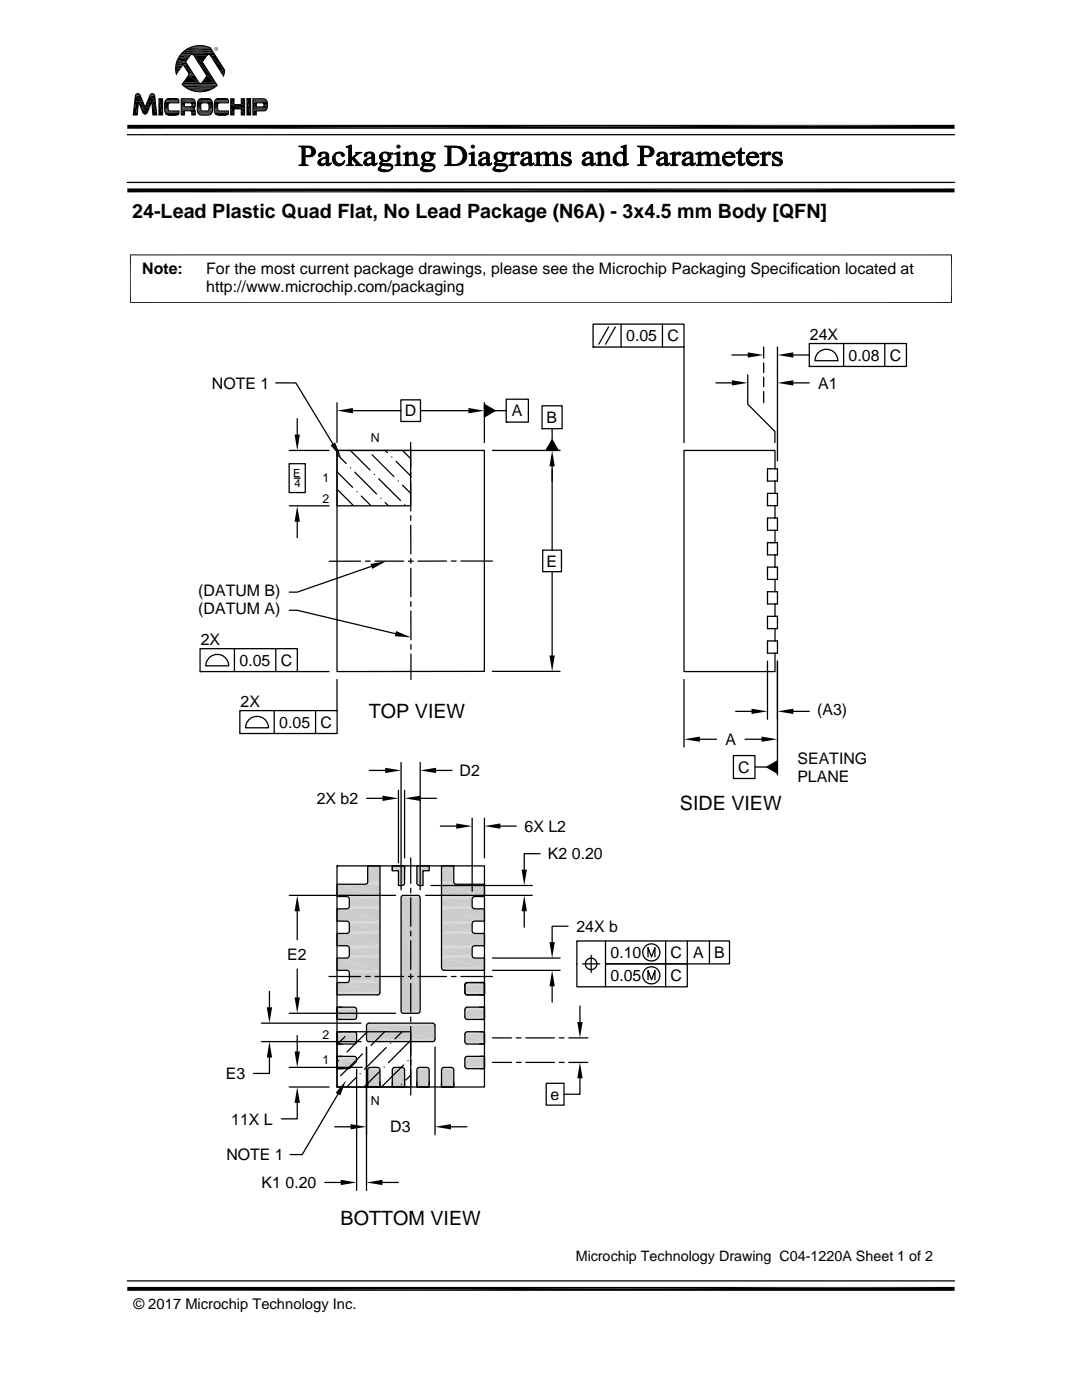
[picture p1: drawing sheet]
<svg xmlns="http://www.w3.org/2000/svg" width="216mm" height="279mm" viewBox="0 0 216 279" stroke-linecap="round" stroke-linejoin="round" font-family="sans-serif">
<g fill="none" stroke="#000" stroke-width=".25">
<path d="M67.2 89.9h29.4v44.1h-29.4zM67.2 89.9h14.7v11h-14.7zM67.2 90.7l1.9 1.8M67.2 94.1l3.2 3.2M67.3 97.7l3.3 3.2M69.9 89.9l3.9 3.9M69.9 93.4h.1M70.8 94.2l4.3 4.4M71.2 98.1h.1M72.1 99l1.9 1.9M73.4 89.9h.1M74.3 90.8l4.3 4.3"/>
<path d="M74.7 94.7h.1M75.6 95.5l4.3 4.4M76 99.4h.1M76.8 89.9l.5 .4M78.2 91.2h.1M79 92.1l2.9 2.9M79.5 96h.1M80.3 89.9l1.6 1.6M80.3 96.8l1.6 1.6M81.9 89.9h.1M153.1 93.6h2v2.4h-2zM153.1 98.5h2v2.4h-2z"/>
<path d="M154.6 93.6v-3.7h-18.1v44.1h18.1v-3.6M154.6 96v2.5M76.9 100.3l.6 .6M80.8 100.7h.1M153.1 108.3h2v2.4h-2zM153.1 118.1h2v2.4h-2zM153.1 113.2h2v2.4h-2zM153.1 103.4h2v2.4h-2zM154.6 100.9v2.5M154.6 105.8v2.5M154.6 110.7v2.5M154.6 115.6v2.5"/>
<path d="M153.1 127.9h2v2.5h-2zM153.1 123h2v2.5h-2zM154.6 120.5v2.5M154.6 125.5v2.4"/>
</g>
<g fill="#ccc">
<path d="M88.1 172.8l2.5 1h-2.5z"/>
<path d="M88.1 172.8h2.5v1z"/>
<path d="M83.2 172.8l2.4 1h-2.4z"/>
<path d="M83.2 172.8h2.4v1z"/>
<path d="M78.3 172.8l2.4 1h-2.4z"/>
<path d="M78.3 172.8h2.4v1z"/>
<path d="M88.1 173.8l2.5 2.2h-2.5z"/>
<path d="M88.1 173.8h2.5v2.2z"/>
<path d="M73.4 172.8l2.4 3.2h-2.4z"/>
<path d="M73.4 172.8h2.4v3.2z"/>
</g>
<path d="M73.3 176.1h2.5M88.1 176.1h2.5" fill="none" stroke="#ccc" stroke-width=".2"/>
<g fill="#ccc">
<path d="M83.2 173.8l1.2 2.4h-1.2z"/>
<path d="M83.2 173.8h1.2v2.4z"/>
<path d="M79.5 173.8l1.2 2.4h-1.2z"/>
<path d="M79.5 173.8h1.2v2.4z"/>
</g>
<path d="M73.2 176.3h2.6M88.1 176.3h2.6" fill="none" stroke="#ccc" stroke-width=".2"/>
<g fill="#ccc">
<path d="M83.2 176.2l1.2 .2h-1.2z"/>
<path d="M83.2 176.2h1.2v.2z"/>
<path d="M79.5 176.2l1.2 .2h-1.2z"/>
<path d="M79.5 176.2h1.2v.2z"/>
</g>
<path d="M72.9 176.5h2.9M73.1 176.4h2.7M88.1 176.4h2.7M88.1 176.5h2.9" fill="none" stroke="#ccc" stroke-width=".2"/>
<g fill="#ccc">
<path d="M83.2 176.4l1.2 .2h-1.1z"/>
<path d="M83.2 176.4h1.2v.2z"/>
<path d="M79.5 176.4l1.1 .2h-1.1z"/>
<path d="M79.5 176.4h1.2l-.1 .2z"/>
<path d="M83.3 176.6l1.1 .1z"/>
<path d="M83.3 176.6h1.1v.1z"/>
<path d="M79.5 176.6l.9 .1h-.9z"/>
<path d="M79.5 176.6h1.1l-.2 .1z"/>
<path d="M83.5 176.7h.9z"/>
<path d="M79.5 176.7h.7z"/>
<path d="M79.5 176.7h.9z"/>
</g>
<path d="M80.2 178.8h3.5M80.3 178.7h3.2" fill="none" stroke="#ccc" stroke-width=".2"/>
<g fill="#ccc">
<path d="M88.1 176.5l8.6 2.4h-8.6z"/>
<path d="M88.1 176.5h8.6v2.4z"/>
<path d="M67.2 176.5l8.6 2.4h-8.6z"/>
<path d="M67.2 176.5h8.6v2.4z"/>
</g>
<path d="M69.2 178.9h6.6M69.4 179h6.4M69.6 179.2h6.2M69.7 179.3h6.1M80 179.1h3.8M80.1 178.9h3.7M88.1 178.9h6.6M88.1 179h6.4M88.1 179.2h6.3M88.1 179.3h6.2" fill="none" stroke="#ccc" stroke-width=".2"/>
<g fill="#ccc">
<path d="M88.1 179.4l6.1 1.5h-6.1z"/>
<path d="M88.1 179.4h6.1v1.5z"/>
<path d="M69.7 179.4l6.1 1.5h-6.1z"/>
<path d="M69.7 179.4h6.1v1.5z"/>
</g>
<path d="M69.2 181.4h6.6M69.4 181.3h6.4M69.6 181.2h6.2M69.7 181h6.1M88.1 181h6.2M88.1 181.2h6.3M88.1 181.3h6.4M88.1 181.4h6.6" fill="none" stroke="#ccc" stroke-width=".2"/>
<g fill="#ccc">
<path d="M88.1 181.4l8.6 2.4h-8.6z"/>
<path d="M88.1 181.4h8.6v2.4z"/>
<path d="M67.2 181.4l8.6 2.4h-8.6z"/>
<path d="M67.2 181.4h8.6v2.4z"/>
</g>
<path d="M69.2 183.9h6.6M69.4 183.9h6.4M69.6 184.1h6.2M69.7 184.2h6.1M88.1 183.9h6.6M88.1 183.9h6.4M88.1 184.1h6.3M88.1 184.2h6.2" fill="none" stroke="#ccc" stroke-width=".2"/>
<g fill="#ccc">
<path d="M88.1 184.3l6.1 1.5h-6.1z"/>
<path d="M88.1 184.3h6.1v1.5z"/>
<path d="M69.7 184.3l6.1 1.5h-6.1z"/>
<path d="M69.7 184.3h6.1v1.5z"/>
</g>
<path d="M69.2 186.3h6.6M69.4 186.2h6.4M69.6 186.1h6.2M69.7 185.9h6.1M88.1 185.9h6.2M88.1 186.1h6.3M88.1 186.2h6.4M88.1 186.3h6.6" fill="none" stroke="#ccc" stroke-width=".2"/>
<g fill="#ccc">
<path d="M88.1 186.3l8.6 2.4h-8.6z"/>
<path d="M88.1 186.3h8.6v2.4z"/>
<path d="M67.2 186.3l8.6 2.4h-8.6z"/>
<path d="M67.2 186.3h8.6v2.4z"/>
</g>
<path d="M69.2 188.8h6.6M69.4 188.8h6.4M69.6 189h6.2M69.7 189.1h6.1M88.1 188.8h6.6M88.1 188.8h6.4M88.1 189h6.3M88.1 189.1h6.2" fill="none" stroke="#ccc" stroke-width=".2"/>
<g fill="#ccc">
<path d="M88.1 189.2l6.1 1.5h-6.1z"/>
<path d="M88.1 189.2h6.1v1.5z"/>
<path d="M69.7 189.2l6.1 1.5h-6.1z"/>
<path d="M69.7 189.2h6.1v1.5z"/>
</g>
<path d="M69.2 191.2h6.6M69.4 191.1h6.4M69.6 191h6.2M69.7 190.8h6.1M88.1 190.8h6.2M88.1 191h6.3M88.1 191.1h6.4M88.1 191.2h6.6" fill="none" stroke="#ccc" stroke-width=".2"/>
<g fill="#ccc">
<path d="M88.1 191.2l8.6 1.9h-8.6z"/>
<path d="M88.1 191.2h8.6v1.9z"/>
</g>
<path d="M88.1 193.2h8.6M88.1 193.4h8.6M88.2 193.6h8.5M88.4 193.6h8.3" fill="none" stroke="#ccc" stroke-width=".2"/>
<g fill="#ccc">
<path d="M67.2 191.2l8.6 2.5h-8.6z"/>
<path d="M67.2 191.2h8.6v2.5z"/>
</g>
<path d="M69.2 193.7h6.6M69.4 193.7h6.4M69.6 193.9h6.2M69.7 194h6.1" fill="none" stroke="#ccc" stroke-width=".2"/>
<g fill="#ccc">
<path d="M69.7 194.1l6.1 1.5h-6.1z"/>
<path d="M69.7 194.1h6.1v1.5z"/>
</g>
<path d="M69.2 196.1h6.6M69.4 196h6.4M69.6 195.9h6.2M69.7 195.7h6.1M92.8 196.5h3.9M92.8 196.3h3.9M92.9 196.2h3.8M93 196.1h3.7" fill="none" stroke="#ccc" stroke-width=".2"/>
<g fill="#ccc">
<path d="M92.8 196.6l3.9 1.5h-3.9z"/>
<path d="M92.8 196.6h3.9v1.5z"/>
<path d="M67.2 196.1l8.6 2h-8.6z"/>
<path d="M67.2 196.1h8.6v2z"/>
</g>
<g fill="none" stroke="#ccc" stroke-width=".2">
<path d="M67.2 198.2h8.6M67.2 198.3h8.6M67.2 198.5h8.5M67.2 198.5h8.3M92.8 198.2h3.9M92.8 198.3h3.9M92.9 198.5h3.8M93 198.5h3.7M67.2 201h3.7M67.2 201.1h3.8M67.2 201.2h3.9M67.2 201.4h4"/>
<path d="M92.8 201.4h3.9M92.8 201.2h3.9M92.9 201.1h3.8M93 201h3.7"/>
</g>
<g fill="#ccc">
<path d="M80 179.2l3.8 22.5h-3.8z"/>
<path d="M80 179.2h3.8v22.5z"/>
</g>
<path d="M80 201.8h3.8M80.1 202h3.7M80.2 202.1h3.5M80.3 202.2h3.2" fill="none" stroke="#ccc" stroke-width=".2"/>
<g fill="#ccc">
<path d="M92.8 201.5l3.9 1.5h-3.9z"/>
<path d="M92.8 201.5h3.9v1.5z"/>
<path d="M67.2 201.5l4 1.5h-4z"/>
<path d="M67.2 201.5h4v1.5z"/>
</g>
<g fill="none" stroke="#ccc" stroke-width=".2">
<path d="M67.2 203.1h4M67.2 203.2h3.9M67.2 203.4h3.8M67.2 203.4h3.7M67.2 205.9h3.7M67.2 206h3.8M67.2 206.1h3.9M67.2 206.3h4M73.1 204.6h13.7M73.2 204.4h13.6M73.3 204.3h13.4M73.4 204.2h13.1"/>
<path d="M92.8 206.3h3.9M92.8 203.1h3.9M92.8 206.1h3.9M92.8 203.2h3.9M92.9 206h3.8M92.9 203.4h3.8M93 203.4h3.7M93 205.9h3.7"/>
</g>
<g fill="#ccc">
<path d="M73.1 204.7l13.7 2.7h-13.7z"/>
<path d="M73.1 204.7h13.7v2.7z"/>
</g>
<path d="M73.1 207.5h13.7M73.2 207.7h13.6M73.3 207.8h13.4" fill="none" stroke="#ccc" stroke-width=".2"/>
<g fill="#ccc">
<path d="M92.8 206.4l3.9 1.5h-3.9z"/>
<path d="M92.8 206.4h3.9v1.5z"/>
<path d="M67.2 206.4l4 1.5h-4z"/>
<path d="M67.2 206.4h4v1.5z"/>
</g>
<g fill="none" stroke="#ccc" stroke-width=".2">
<path d="M67.2 208h4M67.2 208.1h3.9M67.2 208.3h3.8M67.2 208.3h3.7M67.2 210.8h3.7M67.2 210.9h3.8M67.2 211h3.9M67.2 211.2h4M73.4 207.9h13.1M92.8 211.2h3.9M92.8 208h3.9M92.8 211h3.9"/>
<path d="M92.8 208.1h3.9M92.9 210.9h3.8M92.9 208.3h3.8M93 208.3h3.7M93 210.8h3.7"/>
</g>
<g fill="#ccc">
<path d="M67.2 211.3l4 .5h-4z"/>
<path d="M67.2 211.3h4v.5z"/>
<path d="M92.8 211.3l3.9 1.5h-3.9z"/>
<path d="M92.8 211.3h3.9v1.5z"/>
</g>
<path d="M92.8 212.9h3.9" fill="none" stroke="#ccc" stroke-width=".2"/>
<g fill="#ccc">
<path d="M88.4 213.1h1.8z"/>
<path d="M88.6 213l1.6 .1z"/>
<path d="M83.5 213.1h1.8z"/>
<path d="M83.7 213l1.6 .1z"/>
<path d="M78.6 213.1h1.8z"/>
<path d="M78.8 213l1.6 .1z"/>
<path d="M73.7 213.1h1.8z"/>
<path d="M73.9 213l1.6 .1z"/>
</g>
<path d="M73.5 213.1h2.2M78.4 213.1h2.2M83.3 213.1h2.2M88.2 213.1h2.2M92.8 213h3.9" fill="none" stroke="#ccc" stroke-width=".2"/>
<path d="M73.7 213.1l2 .1z" fill="#ccc"/>
<path d="M92.9 213.2h3.8M93 213.3h3.7" fill="none" stroke="#ccc" stroke-width=".2"/>
<g fill="#ccc">
<path d="M67.2 211.8l2.5 1.5h-2.5z"/>
<path d="M67.2 211.8h4l-1.5 1.5z"/>
</g>
<path d="M73.4 213.4h2.4M73.4 213.2h2.4M78.3 213.4h2.4M78.3 213.2h2.4M83.2 213.4h2.4M83.2 213.2h2.4M88.1 213.4h2.5M88.1 213.2h2.4" fill="none" stroke="#ccc" stroke-width=".2"/>
<g fill="#ccc">
<path d="M88.1 213.5l2.5 3.4h-2.5z"/>
<path d="M88.1 213.5h2.5v3.4z"/>
<path d="M83.2 213.5l2.4 3.4h-2.4z"/>
<path d="M83.2 213.5h2.4v3.4z"/>
<path d="M78.3 213.5l2.4 3.4h-2.4z"/>
<path d="M78.3 213.5h2.4v3.4z"/>
<path d="M73.4 213.5l2.4 3.4h-2.4z"/>
<path d="M73.4 213.5h2.4v3.4z"/>
</g>
<g fill="none" stroke="#000" stroke-width=".25">
<path d="M25.4 36.4h165.1M25.4 26.9h165.1M55 76.4h4l7.4 12.2M80 79.8h3.9v4.3h-3.9zM101 79.7h4.4v4.5h-4.4zM118.3 64.7h18.2v4.6h-18.2zM118.3 69.3h.1M121.4 65.3l-1.9 3.4M122.8 65.3l-2 3.4M123.9 64.7v4.6M132.2 64.7v4.6M136.5 69.3v19"/>
<path d="M142.9 76.4h3.1M146 70.8h3.2M149.2 74.8v5.9l5.4 5.4v2.2M152.4 69.3v2.2M152.4 72.4v1.9M152.4 75.3v1.9M152.4 78.1v2.3M155.1 69.3v22.7M158.3 76.4h3.2M158.3 70.8h3.2M161.5 68.6h19.4v4.5h-19.4zM161.5 73.1h.1"/>
<path d="M163.4 70.3a2.29 2.29 0 0 1 2.4-.4 2.29 2.29 0 0 1 1.4 2.1h-4.6l.3-1.2zM168.3 68.6v4.5M176.6 68.6v4.5M57.7 92.5h3.2v5.8h-3.2zM57.7 89.9h8M58.7 95.4h1.2M59.3 83.5v3.2M67.2 80.4v7.9M70.4 82h9.6M81.9 88.3l.1 5.1M82 94.3v1M82 96.2v5.8"/>
<path d="M83.9 82h9.6M96.6 80.4v7.9M96.7 80.7l2.1 1.3-2.1 1.2zM98.2 89.9h13.6M98.8 82h2.2M101 84.2h.1M108.2 81h4v4.6h-4zM108.2 85.6h.1M110.2 87.8l1.2 2.1h-2.5zM110.2 85.6v4.3M110.2 93.1v16.7M57.7 100.9h8"/>
<path d="M59.3 104.1v3.2M72 112h-6.3M72.9 112h1M74.1 113l-14.8 5.2h-1.6M74.8 112h5.7M81.5 112h.9M82 104.8v5.7M82 102.9v1M82 111.5v.9M82 113.4v5.7M89.1 112h-5.7M90.1 112h.9"/>
<path d="M92 112h6.3M108.3 109.8h3.7v4.3h-3.7zM110.2 114.1v16.7M39.9 129.5h19.4v4.5h-19.4zM39.9 134h.1M41.9 131.2a2.28 2.28 0 0 1 2.4-.4 2.28 2.28 0 0 1 1.3 2.1h-4.5l.3-1.2zM46.8 129.5v4.5M55 129.5v4.5M57.7 121.8h1.6l19.6 4.7M59.3 134h6.4M67.2 135.6v6.2M82 122v5.7"/>
<path d="M82 120.1v.9M82 128.6v1M82 130.5v5.1M98.2 134h13.6M136.5 135.6v13.5M153.1 131.9v11.7M155.1 131.9v22.8M47.9 141.8h19.4v4.6h-19.4zM47.9 146.4h.1M49.8 143.5a2.28 2.28 0 0 1 2.4-.3 2.28 2.28 0 0 1 1.4 2h-4.6l.3-1.1zM54.7 141.8v4.6M63 141.8v4.6"/>
<path d="M73.2 159.3h3.1M73.7 153.8h3.2M79.5 157.7v14.5M80 152.2v25.4M80.7 157.7v13.5M83.8 152.2v25.4M83.9 159.3h3.2M87 153.8h3.2M139.7 147.5h3.3M146.3 150.8h4.3v4.6h-4.3zM146.3 155.4h.1M146.8 142h3.2"/>
<path d="M148.7 147.5h3.3M150.6 153.1h2.4M153 153.1l2.1-1.3v2.5zM158.3 142h3.2M57.7 178.7h21.2M67.2 176.5h5.7a.44 .44 0 0 0 .5-.5v-3.2h2.4v25.3a.47 .47 0 0 1-.5 .4h-8.1v-2.4h2a.47 .47 0 0 0 .5-.5v-1.5a.47 .47 0 0 0-.5-.4h-2v-2.5h2l.4-.1 .1-.4v-1.5l-.1-.3-.4-.2h-2v-2.4h2l.4-.2 .1-.3v-1.5l-.1-.3-.4-.2h-2v-2.4h2l.4-.2 .1-.3v-1.5l-.1-.3-.4-.2h-2zM67.2 172.8h29.5v44.1h-29.5zM67.2 172.8h.1M78.3 172.8h2.4v3.4l-.3 .5h-.9v-2.9h-1.2zM78.3 173.8v-1h2.4v1M80.2 178.8l.3-.1h2.8a.47 .47 0 0 1 .5 .5v22.5l-.3 .5h-3a.47 .47 0 0 1-.5-.5v-22.5zM82 171.2v5.1"/>
<path d="M82 177.2v1M82 179.2v5.7M83.2 172.8h2.4v1h-1.2v2.9h-.9l-.3-.3zM84.9 178.7h21.3M86 176.7h20.2M87.9 164.9h3.1M88.1 172.8h2.5v3.2a.44 .44 0 0 0 .4 .5h5.7v2.4h-2l-.3 .2-.2 .3v1.5l.2 .3 .3 .2h2v2.4h-2l-.3 .2-.2 .3v1.5l.2 .3 .3 .2h2v2.4h-2l-.3 .2-.2 .3v1.5l.2 .4 .3 .1h2v2.5h-8.1l-.5-.4zM94.2 163.3v14.5M96.7 163.3v7.9M99.8 164.9h3.2M107.8 170.4h-3.2v3.1M53.8 197.8v3.2"/>
<path d="M59.3 181.9v5.6M59.3 193.4v5.7M65.7 194.9h6.3M72.9 194.9h1M74.8 194.9h5.7M81.5 194.9h.9M82 185.8v1M82 187.7v5.7M82 194.4v.9M82 196.3v5.7M83.4 194.9h5.7M90.1 194.9h.9"/>
<path d="M92 194.9h6.3M92.9 196.2l.3-.1h3.5v2.4h-3.5a.47 .47 0 0 1-.4-.4v-1.5zM95.7 196.1h1v2.4h-1M98.3 193.7h13.5M98.3 191.2h13.5M104.6 181.9v3.1M110.2 196.8v3.2M113.3 184.8h-3.1v3.2M116.2 192.4h3.5M118 190.6v3.5M120.8 187.8v4.6h16.3v4.5h-22v-9.1h30.5v4.6h-24.8v4.5M129.3 191v-1.9l.7 1.9 .7-1.9v1.9"/>
<path d="M129.3 195.5v-1.8l.7 1.8 .7-1.8v1.8M132.8 187.8v9.1M137.1 187.8v4.6M141.6 187.8v4.6M52.2 204.2h19.8M52.2 207.9h19.8M53.8 211.1v3.1h-3.2M57.7 213h14.6M57.7 216.9h8M57.7 202.2h21.2M59.3 206.7v3.1M67.2 210.8h3.7l.2 .3 .1 .7-1.5 1.5h-2.5z"/>
<path d="M67.2 205.9l3.7 .1 .3 .4-.1 1.7-.4 .3h-3.5zM67.2 201h3.7l.3 .5-.1 1.7-.4 .3h-3.5zM67.2 205.9h14.8v11h-14.8zM67.2 216.9h.1M67.4 218.4l-7.1 12h-2.4M67.5 211.7l-.3 .2M68.2 201h-1v2.5h1M68.2 205.9h-1v2.5h1M68.2 210.8h-1v2.5h1M68.4 210.8h.1M68.8 206.9l-1.6 1.6M69.7 206h.1"/>
<path d="M71 215.1l-1.8 1.8M71.2 213.4v24.2M71.9 214.3h.1M72.3 210.4l-4.3 4.3M73.1 209v28.6M73.2 209.5h.1M73.3 204.3l.3-.1h12.9l.3 .5v2.7a.47 .47 0 0 1-.5 .5h-12.7a.47 .47 0 0 1-.5-.5v-2.7zM73.3 205.9l-4 4M73.4 216v.9h2.4v-.9M73.5 213.2l.4-.2h1.4l.5 .3v3.6h-2.4v-3.4zM75.8 213.8l-3.2 3.1M76.6 213h.1"/>
<path d="M76.8 205.9l-2.8 2.7M77.1 209.1l-4.4 4.3M77.9 208.2h.1M78.3 216v.9h2.4v-.9M78.4 213.2l.4-.2h1.4l.5 .3v3.6h-2.4v-3.4zM80.1 216.4h.1M80.2 205.9l-1.4 1.4M80.5 212.5l-4.3 4.4M81.4 211.7h.1M81.8 207.8l-4.3 4.3M82 214.6l-1 1M82 203v.9"/>
<path d="M82 204.9v5.7M82 211.5v1M82 213.4v5.1M83.2 216v.9h2.4v-.9M83.3 213.2l.4-.2h1.5l.4 .3v3.6h-2.4v-3.4zM86.8 209v17.5M88.1 216v.9h2.5v-.9M88.2 213.2l.4-.2h1.4l.5 .3 .1 3.6h-2.5v-3.4zM92.9 211l.3-.2h3.5v2.5l-3.7-.1-.2-.4v-1.5zM92.9 206.1l.3-.2h3.5v2.5l-3.7-.1-.2-.4v-1.5zM92.9 201.1l.3-.1h3.5v2.5l-3.7-.1-.2-.4v-1.5zM95.7 201h1v2.5h-1"/>
<path d="M95.7 205.9h1v2.5h-1M95.7 210.8h1v2.5h-1M98.3 212h3.8M98.3 207.1h3.8M103 212h1M103 207.1h1M104.9 212h5.7M104.9 207.1h5.7M109 216.2h3.5v4.4h-3.5zM111.6 212h.9M111.6 207.1h.9M113.5 212h3.8"/>
<path d="M113.5 207.1h3.8M115.7 215.2v3.2h-3.2M115.7 200.8v3.2M59.3 220.1v3.2h-3.2M64.8 236h3.2M66.8 224.9h3.2M76.3 236h3.2M90 224.9h3.2M25.4 255.6h165.1"/>
<circle cx="118" cy="192.4" r="1.14"/>
<circle cx="130" cy="190.1" r="1.71"/>
<circle cx="130" cy="194.7" r="1.71"/>
</g>
<g fill="#000">
<path d="M27 19.2l1.5 1.1h-1.6zM27 19.2h1l.5 1.1zM27 19h1zM27 19l1 .2h-1zM27 19h1v.2zM27.1 18.9l.9 .1h-1zM27.1 18.9h.8l.1 .1zM27.1 18.9h.8zM27.1 18.8l.8 .1zM27.1 18.8l.2-.1 .6 .1zM27.3 18.7l.6 .1zM27.3 18.7h.4z"/>
<path d="M27.3 18.7h.3zM29.9 19.1l1.1 1.1h-1.6zM29.9 19.1h1l.1 1.1zM29.9 19l1 .1zM29.9 19h.9zM30 18.9l.8 .1h-.9zM30 18.9h.8v.1zM30 18.9h.8zM30 18.8l.8 .1zM30 18.8l.2-.1 .5 .1zM30.2 18.7l.5 .1zM30.2 18.7h.4z"/>
<path d="M30.2 18.7h.3zM31.7 19.7l.7 3.2h-.7zM31.7 19.7h.7v3.2zM33.5 19.7h1.9zM33.5 19.7h1.8zM33.6 19.7h1.7zM35 13.7l.6 .6h-.5zM35 13.7h1l-.4 .6zM35.1 13.1l.9 .6h-1zM35.1 13.1h1.4l-.5 .6zM35.1 14.3l.1 .6zM35.1 14.3h.5l-.4 .6z"/>
<path d="M35.1 13l1.4 .1h-1.4zM35.1 13h1.5l-.1 .1zM35.3 12.3l1.9 .3h-2zM35.3 12.3h1.7l.2 .3zM35.4 12l1.6 .3h-1.7zM35.4 12h1.9l-.3 .3zM35.6 11.5l1.7 .5h-1.9zM35.6 11.5h2.1l-.4 .5zM36.6 13l1.9 1.6h-.9zM36.6 13h.8l1.1 1.6zM37.6 15l2.1 1.5h-3.1zM37.6 15h1.2l.9 1.5z"/>
<path d="M37.6 14.6l1 .1h-.9zM37.6 14.6h.9l.1 .1zM37.7 14.9l1.1 .1h-1.2zM37.7 14.9h1l.1 .1zM37.7 14.7l1 .2h-1zM37.7 14.7h.9l.1 .2zM38.7 11l1.7 1.4h-.9zM38.7 11h2.6l-.9 1.4zM38.7 18.2l1.9 .1zM39.2 9.1l1.9 .1zM39.3 18.3h1.3zM39.2 9.1h1.5z"/>
<path d="M39.3 9.1h1.4zM39.5 12.4l2.6 2.7h-.8zM39.5 12.4h.9l1.7 2.7zM39.9 19.7h1.9zM40 19.7h1.8zM39.3 9.1h1zM40.1 19.7h1.7zM41.3 15.1l1.7 1.4h-2.7zM41.3 15.1h.8l.9 1.4zM41.6 10.9h1.2zM41.7 10.9h1.2zM41.9 10.9l1 .1z"/>
<path d="M42 11l2.9 3h-1zM42 11h.9l2 3zM42.8 9.8v.1zM42.8 9.6v.2zM42.8 9.9l.1 .1zM42.9 9.5l-.1 .1zM42.9 9.7l-.1 .1zM42.9 9.9v.1zM42.9 10l.1 .1zM42.8 9.6l.1-.1zM42.9 9.5h.1zM43 10.1l.1 .1z"/>
<path d="M43 9.4l.1 .1zM43.1 10.1h.2zM43.1 9.4l.2 .1zM43.3 10.1l.1-.1zM43.3 9.4v.1zM43.4 9.9l-.1 .1zM43.4 19.7h1.9zM43.3 9.5l.1 .2zM43.3 9.4l.1 .1zM43.3 10l.2-.1zM43.4 9.8v.1zM43.4 9.7v.1z"/>
<path d="M43.4 19.7h1.8zM43.5 19.7h1.7zM43.4 9.5l.1 .1zM43.5 9.8l-.1 .1zM43.5 9.6l-.1 .2zM43.9 14l.9 .6h-.6zM43.9 14h1l-.1 .6zM44.2 14.6l.4 .5zM44.2 14.6h.6l-.2 .5zM46 19.7l.7 1.2h-.7zM46 19.7h.7v1.2zM48.1 19.7l.7 1.2h-.7z"/>
<path d="M48.1 19.7h.7v1.2zM49.3 19.7l.7 3.2h-.7zM49.3 19.7h.7v3.2zM25.4 37.6h165.1l-165.1 .8zM25.4 38.4l165.1-.8v.8zM25.4 24.9h165.1l-165.1 .8zM25.4 25.7l165.1-.8v.8zM26.9 20.3h.7zM26.9 20.3l.5 2.6h-.8zM26.9 20.3h.7l-.2 2.6zM27.6 20.3h.9zM27.6 20.3l1.4 1.1h-.9z"/>
<path d="M27.6 20.3h.9l.5 1.1zM28.1 21.4l1.3 1h-.9zM28.1 21.4h1.7l-.4 1zM28.5 22.4h.9zM28.5 22.4l.8 .2h-.7zM28.5 22.4h.9l-.1 .2zM28.6 22.6h.7zM28.6 22.6l.5 .1zM28.6 22.6h.7l-.2 .1zM28.7 22.7h.4zM28.7 22.7h.3zM28.9 22.7h.1z"/>
<path d="M29.4 20.2l.4 1.2h-.8zM29.4 20.2h.9l-.5 1.2zM30.3 20.2l1 2.7h-.8zM30.3 20.2h.7l.3 2.7zM32.9 20.7l.7 .1zM32.9 20.7h.7zM32.9 20.8h.7zM32.9 20.8l.6 .2h-.6zM32.9 20.8h.7l-.1 .2zM32.9 21l.6 .7h-.6zM32.9 21h.6v.7zM32.9 21.7l.7 .1h-.7z"/>
<path d="M32.9 21.7h.6l.1 .1zM32.9 21.8h.7zM32.9 21.8l.7 .1zM32.9 21.9h.7zM32.9 21.9l.7 .1zM32.9 20.5h1zM32.9 20.5l.9 .1zM32.9 20.6h.8zM32.9 20.6h.9zM32.9 20.6l.7 .1zM32.9 22l.8 .1zM32.9 22.1h.8z"/>
<path d="M32.9 22.1h.9zM33.4 22.9h2zM33.5 22.9l1.7 .1zM33.5 22.9h1.9zM33.6 23h1.6zM33.6 23h1.4zM36.2 20.5l.6 .8h-.6zM36.2 20.5h.6v.8zM36.2 22.1l.6 .8h-.6zM36.2 22.1h.6v.8zM38.1 20.5h.8zM38.1 22.1h.8z"/>
<path d="M38.1 20.5h.9zM38.1 21.3h.8zM38.1 22.1l.8 .1zM38.1 20.5l.9 .1zM38.2 22.2h.7zM38.2 20.6h.8zM38.2 21.3h.7zM38.2 20.6l.8 .1zM38.2 21.2l.7 .1zM38.2 22.2l.7 .1zM38.3 20.7h.7zM38.2 21.2h.7z"/>
<path d="M38.3 21.2h.6zM38.3 22.3l.7 .1zM38.3 22.4h.7zM38.3 22.4l.7 .5h-.7zM38.3 22.4h.7v.5zM38.3 20.7l.7 .1zM38.3 20.8h.7zM38.3 21.1h.6zM38.3 21.1l.6 .1zM38.3 20.8l.7 .2h-.7zM38.3 20.8h.7v.2zM38.3 21h.7z"/>
<path d="M38.3 21l.6 .1zM39.4 20.7l.7 .1zM39.4 20.7h.7zM39.4 20.8h.7zM39.4 20.8l.7 .2h-.7zM39.4 20.8h.7v.2zM39.4 21l.7 .7h-.7zM39.4 21h.7v.7zM39.4 21.7l.7 .1h-.7zM39.4 21.7h.7v.1zM39.4 21.8h.7zM39.4 21.8l.7 .1z"/>
<path d="M39.4 21.9h.7zM39.4 21.9l.8 .1zM39.4 20.5h1zM39.4 20.5l.9 .1zM39.4 20.6h.8zM39.4 20.6h.9zM39.4 20.6l.8 .1zM39.4 20.7h.8zM39.4 22l.8 .1zM39.4 22.1h.8zM39.4 22.1h.9zM39.4 22.1h1z"/>
<path d="M39.9 22.9l1.8 .1zM39.9 22.9h2zM40.1 23h1.3zM40.1 23h1.6zM41.3 20.5h1.1zM41.4 20.5l1 .1zM41.5 20.6h.9zM41.4 22.1h1zM41.5 22.1h.9zM41.6 20.6h.8zM41.6 20.6l.8 .1zM41.6 22.1h.8z"/>
<path d="M41.6 20.7h.8zM41.6 22l.8 .1zM41.6 20.7l.8 .1zM41.7 20.8h.7zM41.7 21.9l.7 .1zM41.7 20.8l.7 .2h-.7zM41.7 20.8h.7v.2zM41.7 21.8h.7zM41.7 21.8l.7 .1zM41.7 21.9h.7zM41.7 21l.7 .7h-.7zM41.7 21h.7v.7z"/>
<path d="M41.7 21.7l.7 .1h-.7zM41.7 21.7h.7v.1zM42.7 20.7l.8 .1zM42.7 20.7h.8zM42.7 20.8h.8zM42.7 20.8l.7 .2h-.7zM42.7 20.8h.8l-.1 .2zM42.7 21l.7 .7h-.7zM42.7 21h.7v.7zM42.7 21.7l.8 .1h-.8zM42.7 21.7h.7l.1 .1zM42.7 21.8h.8z"/>
<path d="M42.7 21.8l.8 .1zM42.7 21.9h.8zM42.8 20.5h1zM42.8 20.5l.9 .1zM42.8 20.6h.8zM42.8 20.6h.9zM42.8 20.6l.7 .1zM42.8 20.7h.7zM42.8 21.9l.7 .1zM42.8 22l.8 .1zM42.8 22.1h.8zM42.8 22.1h.9z"/>
<path d="M43.3 22.9h2zM43.4 22.9l1.7 .1zM43.4 22.9h1.9zM43.5 23h1.6zM43.5 23h1.4zM46 20.9l2.8 .8h-2.8zM46 20.9h2.8v.8zM46 21.7l.7 1.2h-.7zM46 21.7h.7v1.2zM48.1 21.7l.7 1.2h-.7zM48.1 21.7h.7v1.2zM50.5 20.5l.6 .8h-.6z"/>
<path d="M50.5 20.5h.6v.8zM50.5 22.1l.6 .8h-.6zM50.5 22.1h.6v.8zM52.4 20.5h.9zM52.5 20.5l.8 .1zM52.5 20.6h.8zM52.5 21.3h.8zM52.6 20.6h.7zM52.6 21.3h.7zM52.6 20.6l.7 .1zM52.6 21.2l.7 .1zM52.6 20.7h.8z"/>
<path d="M52.6 20.7l.8 .1h-.7zM52.6 20.7h.8v.1zM52.6 21.1h.7zM52.6 21.1h.8zM52.6 21.1l.7 .1zM52.6 21.2h.7zM52.7 20.8l.7 .3h-.7zM52.7 20.8h.7v.3zM52.7 21.1h.7zM146 75.9l3.2 .5-3.2 .5zM149.2 70.3l3.2 .5-3.2 .6zM155.1 76.4l3.2-.5v1z"/>
<path d="M155.1 70.8l3.2-.5v1.1zM58.8 86.7h1l-.5 3.2zM66 88.9l.9-.6 1.2 3zM67.2 82l3.2-.6v1.1zM93.5 81.4l3.1 .6-3.1 .5zM96.7 80.7l2.1 1.3-2.1 1.2zM110.2 89.9l.5 3.2h-1.1zM110.2 87.8l1.2 2.1h-2.5zM59.3 100.9l.5 3.2h-1zM73.9 112.5l3.2-.5-2.8 1.5zM79 125.9l3 1.3-3.2-.2zM109.6 130.8h1.1l-.5 3.2z"/>
<path d="M76.3 158.8l3.2 .5-3.2 .6zM76.9 153.2l3.1 .6-3.1 .5zM80.7 159.3l3.2-.5v1.1zM83.8 153.8l3.2-.6v1.1zM136.5 147.5l3.2-.5v1zM150 141.4l3.1 .6-3.1 .5zM152 147l3.1 .5-3.1 .5zM153 153.1l2.1-1.3v2.5zM155.1 142l3.2-.6v1.1zM91 164.3l3.2 .6-3.2 .5zM96.7 164.9l3.1-.6v1.1zM104.1 173.5h1l-.5 3.2z"/>
<path d="M58.8 199.1h1l-.5 3.1zM59.3 178.7l.5 3.2h-1zM104.6 178.7l.5 3.2h-1zM110.2 193.7l.5 3.1h-1.1zM109.6 188h1.1l-.5 3.2zM53.2 201h1.1l-.5 3.2zM53.8 207.9l.5 3.2h-1.1zM58.8 209.8h1l-.5 3.2zM69 215.6l-1.1 3-.9-.5zM115.2 204h1l-.5 3.1zM115.7 212l.5 3.2h-1zM59.3 216.9l.5 3.2h-1z"/>
<path d="M68 235.5l3.2 .5-3.2 .5zM70 224.3l3.1 .6-3.1 .5zM73.1 236l3.2-.5v1zM86.8 224.9l3.2-.6v1.1zM25.4 256.8h165.1l-165.1 .8zM25.4 257.6l165.1-.8v.8z"/>
</g>
<g fill="none" stroke="#000" stroke-width=".2">
<path d="M27.1 18.9a.52 .52 0 0 1 .9 .1l1 2.4 .9-2.4a.5 .5 0 0 1 .5-.3 .5 .5 0 0 1 .5 .4l.4 3.8h-.8l-.2-2.7-.9 2.2a.5 .5 0 0 1-.5 .4 .5 .5 0 0 1-.4-.4l-.9-2.1-.2 2.6h-.8zM31.7 19.7h.7v3.2h-.7zM33.1 20l.5-.3h1.6l.4 .2 .1 .6-2 .1-.2 .4v.7l.1 .3 .2 .1h1.9a.62 .62 0 0 1-.1 .7 .62 .62 0 0 1-.6 .2h-1.2a.96 .96 0 0 1-.9-1.2 2.92 2.92 0 0 1 .2-1.8zM33.1 19.9h2.6M33.2 19.8h2.4M33.3 19.7h2.2M33.4 19.7h2.1M35.6 19.8h-2.4M35.9 11h2.2M36 10.9h2.1M36.2 19.7h2.3a1.28 1.28 0 0 1 .2 1.9l-.1 .1 .3 .2 .1 1h-.7v-.6l-.2-.2h-1.3v.8h-.6zM36.2 19.7h2.3"/>
<path d="M36.2 19.7h2.4M36.2 19.8h2.5M36.2 19.9h2.6M36.3 16.9h7M36.4 16.9h6.9M36.4 17h6.9M36.5 16.6h3.4M36.5 16.7h6.6M36.5 16.5h3.3M36.9 17.4h6M37.5 17.7h4.9M37.8 9.5h4.2"/>
<path d="M38 9.4h3.7M38.1 10.9h.3l.3 .1 2.6 4.1-1.2 1.6-.4-.2-2.7-4.2zM38.4 10.9h3.2M38.5 9.3h2.8M38.5 11h2.9M38.7 11h2.6M38.7 18.2h2.5M38.7 9.2h2.4M39.6 19.9h2.6M39.6 20l.5-.3h1.5a.93 .93 0 0 1 .8 1.1l-.1 1.6a.79 .79 0 0 1-.9 .6 2.2 2.2 0 0 1-1.8-.2 3.5 3.5 0 0 1 0-2.8zM39.8 19.8h2.2M40.1 16.6h3"/>
<path d="M40.2 16.6h2.9M41.3 11l-.9 1.4 2.9 4.6a5.2 5.2 0 0 1-7-.1l1.4-2.2-1.1-1.7M41.3 11l.3-.1 .4 .1 2.6 4.2 .3-1.2-2.9-4.5a4.8 4.8 0 0 0-5.1 .6 4.8 4.8 0 0 0-1.7 4.8M42.8 10.9h-6.8M43 20l.5-.3h1.6l.4 .2 .1 .6-2 .1-.2 .4v.7l.1 .3 .2 .1h1.9a.62 .62 0 0 1-.1 .7 .62 .62 0 0 1-.6 .2h-1.2a.96 .96 0 0 1-1-1.2 2.92 2.92 0 0 1 .3-1.8zM43 19.9h2.6M43.1 19.8h2.4M43.2 19.7h2.2M43.3 19.7h2M45.5 19.8h-2.4M46 19.7h.7v1.2h1.4v-1.2h.7v3.2h-.7v-1.2h-1.4v1.2h-.7zM49.3 19.7h.7v3.2h-.7z"/>
<path d="M49.3 19.7h.7M50.5 19.7h2.2M50.5 19.7h2.4M50.5 19.8h2.5M50.5 19.9h2.6M50.5 19.9h2.7M50.5 19.7h2.2a1.49 1.49 0 0 1 .5 2.2l-.5 .2h-1.6v.8h-.6zM32.9 22.2h2.8M32.9 20.5h2.8M32.9 20.4h2.8M32.9 22.3h2.8M32.9 20.3h2.8"/>
<path d="M32.9 22.4h2.8M32.9 20.2h2.8M32.9 22.5h2.8M33 22.6h2.7M33 20.1h2.7M33 20h2.7M33 22.7h2.7M33.1 22.7h2.6M33.1 22.8h2.6M33.2 22.8h2.4M33.3 22.9h2.3M33.4 22.9h2.1"/>
<path d="M36.2 20h2.7M36.2 20.2h2.7M36.2 21.3h2.7M36.2 21.4h2.7M36.2 21.5h2.7M36.2 21.6h2.6M36.2 21.6h2.5M36.2 21.7h2.5M36.2 21.8h2.6M36.2 21.9h2.7M36.2 22h2.7M36.2 22.1h2.7"/>
<path d="M36.8 20.5h1.3l.2 .2v.4l-.1 .2h-1.4zM39.4 20.5h3M39.4 22.2h3M39.4 20.4h3M39.4 22.3h3M39.4 22.5h2.9M39.4 20.2h3M39.5 20h2.8M39.5 22.6h2.8M39.5 22.7h2.7M39.6 22.8h2.6M39.7 22.8h2.4"/>
<path d="M39.8 22.9h2.2M40.2 20.7l.2-.2 1.1 .1 .2 .4-.1 1-.2 .1h-1.2l-.1-.4zM42.8 20.5h2.8M42.8 22.2h2.8M42.8 22.3h2.8M42.8 20.4h2.8M42.8 20.3h2.8M42.8 22.4h2.8M42.8 20.2h2.8M42.8 22.5h2.8M42.9 20.1h2.7M42.9 22.6h2.7"/>
<path d="M42.9 20h2.7M42.9 22.7h2.7M43 22.7h2.6M43 22.8h2.6M43.1 22.8h2.4M43.2 22.9h2.2M43.3 22.9h2M50.5 20h2.7M50.5 20.2h2.8M50.5 20.4h2.8M50.5 20.5h2.8M50.5 21.4h2.8"/>
<path d="M50.5 21.7h2.8M50.5 21.8h2.8M50.5 21.9h2.7M50.5 22h2.6M51.1 20.5h1.4a.56 .56 0 0 1 0 .8h-1.4zM53 22.1h-2.5M26 50.8v9.7M189.9 50.8v9.7M189.9 50.9h-164M189.9 60.4h-164"/>
</g>
<g fill="#000" stroke="#000" stroke-width=".2">
<path d="M80.4 30.6l.3 .1zM118.9 30.6l.2 .1zM123.9 29.3h.3zM151.6 30.6l.3 .1z"/>
<path d="M60.2 29.4h1.1h-.4v1.7h1.5l-1.5 .1v1.6l.6 .2h-1.9v-.1a.5 .5 0 0 0 .7-.6z" fill-rule="evenodd"/>
<path d="M59.6 29.1h1.6a1.26 1.26 0 0 1 1.3 .4 1.26 1.26 0 0 1 .3 1.3l-.4 .3h-1a.87 .87 0 0 0 .8-.9 .87 .87 0 0 0-.9-.8h-1.1z" fill-rule="evenodd"/>
<path d="M60.9 31.2h1.3z" fill-rule="evenodd"/>
<path d="M63.6 30.7l.3-.2h.6l-.4 .2a.36 .36 0 0 1-.1 .4 .36 .36 0 0 1-.3 .1l-.2-.1z" fill-rule="evenodd"/>
<path d="M63.5 32.1a1.65 1.65 0 0 1 1.6-.6 1.09 1.09 0 0 0-1.1 .9l.3 .3 .6 .1a.83 .83 0 0 1-.9 .3 .83 .83 0 0 1-.6-.7z" fill-rule="evenodd"/>
<path d="M63.9 30.5l.2-.1a1.3 1.3 0 0 1 1.5 .4l.1 1.9 .3 .1a.51 .51 0 0 1-.5 .3 .51 .51 0 0 1-.4-.3v-.1l-.3-.1 .3-.1v-1h-.5l.5-.3a.56 .56 0 0 0-.6-.7z" fill-rule="evenodd"/>
<path d="M64.4 32.8l.7-.1z" fill-rule="evenodd"/>
<path d="M65.7 32.7l.4-.2-.1 .3z" fill-rule="evenodd"/>
<path d="M67 30.6l.6-.1a1.1 1.1 0 0 0-.7 1.2 1.1 1.1 0 0 0 .9 1h.7a1.33 1.33 0 0 1-2-.2 1.33 1.33 0 0 1 .5-1.9z" fill-rule="evenodd"/>
<path d="M67.1 30.5a1.26 1.26 0 0 1 1.6 .4v.2a.46 .46 0 0 1-.5 0 .46 .46 0 0 1-.2-.5z" fill-rule="evenodd"/>
<path d="M67.8 32.7a.93 .93 0 0 0 .9-.7l.1 .2-.3 .5z" fill-rule="evenodd"/>
<path d="M69.1 29.3h.2z" fill-rule="evenodd"/>
<path d="M69.1 29.3l1-.3v3.7l.5 .3h-1.5l.3-.1 .2-.3v-3l-.1-.2z" fill-rule="evenodd"/>
<path d="M70.9 30.4h1.3l-.7 .4-.9 .6 1.2 1.3 .6 .3h-1.5l.2-.3-1-1.1 1-.8v-.3z" fill-rule="evenodd"/>
<path d="M72.8 30.7l.2-.2h.7h-.2a.46 .46 0 0 0-.3 .6l-.2 .2a.32 .32 0 0 1-.3-.2 .32 .32 0 0 1 .1-.4z" fill-rule="evenodd"/>
<path d="M72.7 32.1a1.64 1.64 0 0 1 1.5-.6 1.06 1.06 0 0 0-1.1 .9l.4 .3 .6 .1a.84 .84 0 0 1-.9 .3 .84 .84 0 0 1-.6-.7z" fill-rule="evenodd"/>
<path d="M73 30.5l.2-.1a1.31 1.31 0 0 1 1.5 .4l.1 1.9 .3 .1a.48 .48 0 0 1-.5 .3 .48 .48 0 0 1-.4-.4l-.2-.1 .2-.1v-1h-.5l.5-.3a.54 .54 0 0 0-.5-.7z" fill-rule="evenodd"/>
<path d="M73.6 32.8l.6-.1z" fill-rule="evenodd"/>
<path d="M74.9 32.7l.3-.2-.1 .3z" fill-rule="evenodd"/>
<path d="M75.7 33.3l.5-.3-.3 .5a.93 .93 0 0 0 1.1 .5h-1.4a.42 .42 0 0 1 .1-.7z" fill-rule="evenodd"/>
<path d="M76 30.6l.8-.3 .7 .2h-.7a.83 .83 0 0 0-.5 .8 .83 .83 0 0 0 .5 .7h.7l-1.1 .1-.2 .3 .4 .2a2.38 2.38 0 0 1 1.7 .4l.1 .4a1.97 1.97 0 0 1-2.8 .6h1.4a.8 .8 0 0 0 1.1-.7l-.3-.2-1.7-.1a.48 .48 0 0 1-.3-.5 .48 .48 0 0 1 .5-.4 .85 .85 0 0 1-.3-1.5z" fill-rule="evenodd"/>
<path d="M76.4 32.1h1z" fill-rule="evenodd"/>
<path d="M76.8 30.5h1.6v.3h-.5a.81 .81 0 0 1-.4 1.2h-.6a.82 .82 0 0 0 .5-.8 .82 .82 0 0 0-.6-.7z" fill-rule="evenodd"/>
<path d="M78.7 30.6l.3 .1z" fill-rule="evenodd"/>
<path d="M78.7 30.6l1.1-.3v2.1a.37 .37 0 0 0 .4 .5v.1h-1.4l.4-.3v-1.6l-.1-.3z" fill-rule="evenodd"/>
<path d="M80.4 30.6l1-.3v.6h-.5z" fill-rule="evenodd"/>
<path d="M80.9 30.9l1.3-.2-.8 .4 .1 1.6 .4 .3h-1.4l.4-.3z" fill-rule="evenodd"/>
<path d="M81.7 30.7a.84 .84 0 0 1 .9-.4 .84 .84 0 0 1 .6 .8v1.6l.5 .3h-1.5l.3-.1 .2-.3-.1-1.6-.3-.3z" fill-rule="evenodd"/>
<path d="M84.1 33.3l.5-.3-.2 .5a.93 .93 0 0 0 1 .5h-1.4a.42 .42 0 0 1 .1-.7z" fill-rule="evenodd"/>
<path d="M84.4 30.6l.9-.3 .6 .2h-.7a.83 .83 0 0 0-.5 .8 .83 .83 0 0 0 .5 .7h.7l-1.1 .1-.2 .3 .5 .2a2.38 2.38 0 0 1 1.6 .4l.1 .4a1.97 1.97 0 0 1-2.8 .6h1.4a.8 .8 0 0 0 1.2-.7l-.4-.2-1.7-.1a.48 .48 0 0 1-.3-.5 .48 .48 0 0 1 .5-.4 .85 .85 0 0 1-.3-1.5z" fill-rule="evenodd"/>
<path d="M84.8 32.1h1z" fill-rule="evenodd"/>
<path d="M85.2 30.5h1.6v.3h-.5a.81 .81 0 0 1-.4 1.2h-.6a.82 .82 0 0 0 .6-.8 .82 .82 0 0 0-.7-.7z" fill-rule="evenodd"/>
<path d="M88.7 29.1h2l1.3 .3-2 .1v3.2l1.9 .1-.9 .2h-2.3l.6-.2v-.2l.1-2.9a.46 .46 0 0 0-.7-.4z" fill-rule="evenodd"/>
<path d="M90.7 29.4h1.3a1.86 1.86 0 0 1 1.2 1.7 1.86 1.86 0 0 1-1.3 1.7h-1.2a1.73 1.73 0 0 0 1.7-1.7 1.73 1.73 0 0 0-1.7-1.7z" fill-rule="evenodd"/>
<path d="M93.6 30.6l.3 .1z" fill-rule="evenodd"/>
<path d="M93.6 30.6l1-.3v2.1a.36 .36 0 0 0 .1 .4 .36 .36 0 0 0 .4 .1v.1h-1.5v-.1a.38 .38 0 0 0 .5-.5v-1.5l-.1-.1z" fill-rule="evenodd"/>
<path d="M95.7 30.7l.2-.2h.6h-.1a.43 .43 0 0 0-.3 .6l-.2 .2a.32 .32 0 0 1-.3-.2 .32 .32 0 0 1 .1-.4z" fill-rule="evenodd"/>
<path d="M95.7 31.9l.9-.4h.5a1.08 1.08 0 0 0-1.1 .9l.4 .3 .5 .1a.79 .79 0 0 1-.9 .2 .79 .79 0 0 1-.5-.9z" fill-rule="evenodd"/>
<path d="M95.9 30.5a1.28 1.28 0 0 1 1.7 .4v1.7l.4 .2a.48 .48 0 0 1-.5 .3 .48 .48 0 0 1-.4-.4l-.2-.1 .2-.1v-1h-.5l.5-.2-.1-.6z" fill-rule="evenodd"/>
<path d="M96.5 32.8l.6-.1z" fill-rule="evenodd"/>
<path d="M97.8 32.7l.3-.2-.1 .3z" fill-rule="evenodd"/>
<path d="M98.6 33.3l.5-.3-.3 .5a.94 .94 0 0 0 1.1 .5h-1.4a.42 .42 0 0 1 .1-.7z" fill-rule="evenodd"/>
<path d="M98.9 30.6a1.47 1.47 0 0 1 1.5-.1h-.7a.81 .81 0 0 0-.6 .8 .81 .81 0 0 0 .7 .7h.6l-1.1 .1-.2 .5 1.7 .1a.6 .6 0 0 1 .5 .7 2.05 2.05 0 0 1-2.8 .6 4.5 4.5 0 0 0 2.3-.3l.2-.4-.2-.2h-1.3a.55 .55 0 0 1-.8-.6l.4-.4a.85 .85 0 0 1-.2-1.5z" fill-rule="evenodd"/>
<path d="M99.3 32.1h1z" fill-rule="evenodd"/>
<path d="M99.7 30.5h1.6v.3h-.6a.83 .83 0 0 1-.3 1.2h-.6h.1a.84 .84 0 0 0 .4-.8 .84 .84 0 0 0-.6-.7z" fill-rule="evenodd"/>
<path d="M101.5 30.6l.2 .1z" fill-rule="evenodd"/>
<path d="M101.5 30.6l1-.3v.6h.2l-.2 .3v1.5l.5 .3h-1.5l.5-.3v-1.7l-.1-.2z" fill-rule="evenodd"/>
<path d="M102.7 30.7h.2l-.4 .2z" fill-rule="evenodd"/>
<path d="M102.7 30.7a.49 .49 0 0 1 .5-.4 .49 .49 0 0 1 .5 .5 .49 .49 0 0 1-.8-.1z" fill-rule="evenodd"/>
<path d="M104.1 30.7l.3-.2h.6h-.2a.46 .46 0 0 0-.3 .6l-.1 .2a.32 .32 0 0 1-.4-.2 .32 .32 0 0 1 .1-.4z" fill-rule="evenodd"/>
<path d="M104 32.1a1.64 1.64 0 0 1 1.5-.6 1.06 1.06 0 0 0-1.1 .9l.4 .3 .6 .1a.84 .84 0 0 1-.9 .3 .84 .84 0 0 1-.6-.7z" fill-rule="evenodd"/>
<path d="M104.4 30.5l.1-.1a1.31 1.31 0 0 1 1.5 .4l.1 1.9 .3 .1a.48 .48 0 0 1-.5 .3 .48 .48 0 0 1-.4-.4l-.2-.1 .2-.1v-1h-.4l.4-.3a.54 .54 0 0 0-.5-.7z" fill-rule="evenodd"/>
<path d="M104.9 32.8l.6-.1z" fill-rule="evenodd"/>
<path d="M106.2 32.7l.4-.2-.2 .3z" fill-rule="evenodd"/>
<path d="M106.6 30.6l.3 .1z" fill-rule="evenodd"/>
<path d="M106.6 30.6l1.1-.3v.6h-.6l-.1-.1z" fill-rule="evenodd"/>
<path d="M107.1 30.9l1.3-.2-.7 .3v1.7l.4 .3h-1.4l.4-.3z" fill-rule="evenodd"/>
<path d="M107.9 30.7a.86 .86 0 0 1 1.5 .2h.2l-.2 .1 .1 1.7 .4 .3h-1.5l.5-.3v-1.5l-.2-.4z" fill-rule="evenodd"/>
<path d="M109.5 30.8l.2-.2 .5 .1-.6 .2h-.2z" fill-rule="evenodd"/>
<path d="M109.7 30.6a.85 .85 0 0 1 .9-.2 .85 .85 0 0 1 .6 .7v1.3a.37 .37 0 0 0 .5 .5v.1h-1.5l.5-.3v-1.5a.45 .45 0 0 0-.5-.5z" fill-rule="evenodd"/>
<path d="M112 32.1a1.36 1.36 0 0 0 1.6 .9l-1.6 .1z" fill-rule="evenodd"/>
<path d="M112.2 30.7l.2-.2h.5a.39 .39 0 0 0-.5 .2 .39 .39 0 0 0 .2 .5l.8 .4a.73 .73 0 0 1 .6 .6 .73 .73 0 0 1-.4 .8h-.5l.4-.4a1.73 1.73 0 0 0-1.1-.9l-.4-.5z" fill-rule="evenodd"/>
<path d="M112.4 30.5l.4-.2 .8 .1z" fill-rule="evenodd"/>
<path d="M112.2 33h1.4l-.5 .1z" fill-rule="evenodd"/>
<path d="M112.4 30.5l1.4-.2v.9l-.2-.1a.7 .7 0 0 0-.7-.6z" fill-rule="evenodd"/>
<path d="M116.5 30.6l.1-.1h.6l-.4 .2a.36 .36 0 0 1 0 .4 .36 .36 0 0 1-.4 .1l-.1-.2z" fill-rule="evenodd"/>
<path d="M116.5 31.8l.8-.3h.5a1.09 1.09 0 0 0-1.1 .9l.3 .3 .6 .1a.89 .89 0 0 1-1.5-.2l.1-.4z" fill-rule="evenodd"/>
<path d="M116.6 30.5l.2-.1a1.1 1.1 0 0 1 1.3 .2 1.1 1.1 0 0 1 .2 1.2v.8l.4 .2a.51 .51 0 0 1-.4 .3 .51 .51 0 0 1-.5-.3v-.1l-.2-.1 .2-.1v-1h-.5l.5-.3a.55 .55 0 0 0-.6-.7z" fill-rule="evenodd"/>
<path d="M117.1 32.8l.7-.1z" fill-rule="evenodd"/>
<path d="M118.5 32.7l.3-.2-.1 .3z" fill-rule="evenodd"/>
<path d="M118.9 30.6l1-.3v.6h-.6z" fill-rule="evenodd"/>
<path d="M119.3 30.9l1.4-.2-.8 .4v1.3a.39 .39 0 0 0 .1 .4 .39 .39 0 0 0 .4 .1v.1h-1.5l.5-.3z" fill-rule="evenodd"/>
<path d="M120.1 30.7a.84 .84 0 0 1 .9-.3 .84 .84 0 0 1 .6 .7l.1 1.6 .4 .3h-1.4l.4-.3v-1.7l-.4-.3z" fill-rule="evenodd"/>
<path d="M122.7 30.9l.4-.4h.6a1.2 1.2 0 0 0-.8 1.2 1.2 1.2 0 0 0 .9 1.1h-1a1.4 1.4 0 0 1-.1-1.9z" fill-rule="evenodd"/>
<path d="M123.1 30.5a1.12 1.12 0 0 1 1.3 .1z" fill-rule="evenodd"/>
<path d="M123.9 29.3l1-.3v3.3l.3 .4h-.8a1.19 1.19 0 0 1-1.6 .1h1l.6-.3v-1.4l-.3-.5h.3v-1v-.2z" fill-rule="evenodd"/>
<path d="M124.4 32.7h1v.1l-1 .3z" fill-rule="evenodd"/>
<path d="M127.7 29.4h1.1h-.4v1.7h1.6l-1.6 .1v1.1a.47 .47 0 0 0 .1 .5 .47 .47 0 0 0 .6 .1v.1h-1.9l.4-.1 .2-.3z" fill-rule="evenodd"/>
<path d="M127.2 29.1h1.6a1.23 1.23 0 0 1 1.3 .4 1.23 1.23 0 0 1 .2 1.3l-.3 .3h-1.1a.87 .87 0 0 0 .9-.9 .87 .87 0 0 0-1-.8h-1.1z" fill-rule="evenodd"/>
<path d="M128.4 31.2h1.4z" fill-rule="evenodd"/>
<path d="M131.2 30.7l.3-.2h.6h-.2a.42 .42 0 0 0-.3 .6l-.2 .2a.32 .32 0 0 1-.3-.2 .32 .32 0 0 1 .1-.4z" fill-rule="evenodd"/>
<path d="M131.3 31.9l.7-.4h.6a1.12 1.12 0 0 0-1.1 .9l.4 .3 .6 .1a.79 .79 0 0 1-1 .2 .79 .79 0 0 1-.5-.9z" fill-rule="evenodd"/>
<path d="M131.5 30.5a1.23 1.23 0 0 1 1.6 .4l.1 1.7 .3 .2a.48 .48 0 0 1-.5 .3 .48 .48 0 0 1-.4-.4l-.2-.1 .2-.1v-1h-.4l.4-.2-.1-.6-.4-.2z" fill-rule="evenodd"/>
<path d="M132 32.8l.6-.1z" fill-rule="evenodd"/>
<path d="M133.3 32.7l.3-.2-.1 .3z" fill-rule="evenodd"/>
<path d="M133.7 30.6l.3 .1z" fill-rule="evenodd"/>
<path d="M133.7 30.6l1-.3v.6h.2l-.2 .3 .1 1.5 .5 .3h-1.6l.5-.3v-1.8l-.1-.1z" fill-rule="evenodd"/>
<path d="M134.9 30.7h.3l-.5 .2z" fill-rule="evenodd"/>
<path d="M134.9 30.7a.48 .48 0 0 1 .5-.4 .48 .48 0 0 1 .5 .5 .47 .47 0 0 1-.7-.1z" fill-rule="evenodd"/>
<path d="M136.3 30.7l.3-.2h.6a.44 .44 0 0 0-.5 .6 .31 .31 0 0 1-.4 .1 .31 .31 0 0 1 0-.5z" fill-rule="evenodd"/>
<path d="M136.4 31.9l.7-.4h.6a1.11 1.11 0 0 0-1 .9l.3 .3 .6 .1a.79 .79 0 0 1-1 .2 .79 .79 0 0 1-.4-.9z" fill-rule="evenodd"/>
<path d="M136.6 30.5a1.23 1.23 0 0 1 1.7 .4v1.7l.4 .2a.48 .48 0 0 1-.5 .3 .48 .48 0 0 1-.5-.4l-.2-.1 .2-.1v-1h-.4l.4-.2-.1-.6z" fill-rule="evenodd"/>
<path d="M137.1 32.8l.6-.1z" fill-rule="evenodd"/>
<path d="M138.4 32.7l.4-.2-.1 .3z" fill-rule="evenodd"/>
<path d="M138.8 30.6l.3 .1z" fill-rule="evenodd"/>
<path d="M138.8 30.6l1.1-.3v.6h-.6l-.1-.1z" fill-rule="evenodd"/>
<path d="M139.3 30.9l1.3-.2-.7 .3v1.7l.5 .3h-1.5l.4-.3z" fill-rule="evenodd"/>
<path d="M140.1 30.7a.86 .86 0 0 1 1.5 .2h.2l-.2 .2 .1 1.6 .4 .3h-1.4l.4-.3v-1.8l-.4-.2z" fill-rule="evenodd"/>
<path d="M141.8 30.8l.1-.2 .5 .1-.8 .2z" fill-rule="evenodd"/>
<path d="M141.9 30.6a.85 .85 0 0 1 1-.2 .85 .85 0 0 1 .5 .8l.1 1.5 .4 .3h-1.5v-.1a.37 .37 0 0 0 .5-.4v-1.2a.52 .52 0 0 0-.5-.6z" fill-rule="evenodd"/>
<path d="M144.5 30.7l.3-.2h.6a.73 .73 0 0 0-.8 .7l-.4 .1z" fill-rule="evenodd"/>
<path d="M144.8 30.5a1.17 1.17 0 0 1 1.9 .9h-2.1a1.11 1.11 0 0 0 1.1 1.2l-1.2 .1-.3-.7v-.6v-.1l1.8-.1a.62 .62 0 0 0-.6-.7z" fill-rule="evenodd"/>
<path d="M144.5 32.7l1.2-.1a.85 .85 0 0 0 .9-.6l.1 .1a1.26 1.26 0 0 1-1 1 1.26 1.26 0 0 1-1.2-.4z" fill-rule="evenodd"/>
<path d="M147.8 29.5h.1v.9h.7v.2h-.7v1.9l.3 .2-.8 .1v-2.2l-.5-.1 .6-.4z" fill-rule="evenodd"/>
<path d="M147.4 32.8l.9-.1 .2-.2h.2l-.1 .1a.68 .68 0 0 1-1.2 .2z" fill-rule="evenodd"/>
<path d="M149.3 30.7l.3-.2h.5a.73 .73 0 0 0-.7 .7l-.4 .1z" fill-rule="evenodd"/>
<path d="M149.6 30.5l.1-.1a1.13 1.13 0 0 1 1.7 1h-2a1.1 1.1 0 0 0 1.1 1.2l-1.3 .1-.3-.7 .1-.7 1.7-.1a.66 .66 0 0 0-.6-.7z" fill-rule="evenodd"/>
<path d="M149.2 32.7l1.5-.1 .4-.2 .2-.4a1.16 1.16 0 0 1-.8 1.1 1.16 1.16 0 0 1-1.3-.4z" fill-rule="evenodd"/>
<path d="M151.6 30.6l1.1-.3v.6h.1l-.1 .3v1.5l.5 .3h-1.5l.4-.3v-1.5v-.4z" fill-rule="evenodd"/>
<path d="M152.8 30.7h.3l-.4 .2z" fill-rule="evenodd"/>
<path d="M152.9 30.6a.46 .46 0 0 1 .6-.3 .46 .46 0 0 1 .3 .5 .49 .49 0 0 1-.7-.1h-.3z" fill-rule="evenodd"/>
<path d="M154.1 32.1a1.35 1.35 0 0 0 1.6 .9l-1.6 .1z" fill-rule="evenodd"/>
<path d="M154.4 30.6l.6-.1h-.3a.35 .35 0 0 0-.2 .3 .35 .35 0 0 0 .2 .4l.8 .4a.73 .73 0 0 1 .6 .6 .73 .73 0 0 1-.4 .8h-.5l.4-.4a1.71 1.71 0 0 0-1.1-.9 .65 .65 0 0 1-.1-1.1z" fill-rule="evenodd"/>
<path d="M154.5 30.5l.4-.2 .8 .1z" fill-rule="evenodd"/>
<path d="M154.3 33h1.4l-.5 .1z" fill-rule="evenodd"/>
<path d="M154.5 30.5l1.4-.2v.9l-.2-.1a.7 .7 0 0 0-.7-.6z" fill-rule="evenodd"/>
<circle cx="79.5" cy="29.3" r=".31"/>
<circle cx="94.3" cy="29.3" r=".31"/>
</g>
<path d="M36.3 16.8h6.9M37.4 9.6h4.7M38 18.1h3.8M50.5 21.5h2.8" fill="none" stroke="#000" stroke-width=".21"/>
<path d="M36.1 10.7h6.7M36.9 9.9h5.4" fill="none" stroke="#000" stroke-width=".36"/>
<path d="M35.1 12.8h2.3M36.4 10.3h6.2" fill="none" stroke="#000" stroke-width=".4"/>
<path d="M35.6 11.2h2.4" fill="none" stroke="#000" stroke-width=".42"/>
<path d="M36.5 17.2h6.8" fill="none" stroke="#000" stroke-width=".34"/>
<path d="M37 17.6h5.9" fill="none" stroke="#000" stroke-width=".3"/>
<path d="M37.5 17.9h4.9M36.2 20.4h2.7" fill="none" stroke="#000" stroke-width=".23"/>
<g font-size="3.9">
<text x="26.4" y="43.5">24-Lead Plastic Quad Flat, No Lead Package (N6A) - 3x4.5 mm Body [QFN]</text>
<text x="73.6" y="143.4">TOP VIEW</text>
<text x="135.6" y="161.6">SIDE VIEW</text>
<text x="67.9" y="244.5">BOTTOM VIEW</text>
</g>
<g font-size="3.2">
<text x="28.4" y="54.6">Note:</text>
<text x="41.1" y="54.6">For the most current package drawings, please see the Microchip Packaging Specification located at</text>
<text x="41.1" y="58.3">http://www.microchip.com/packaging</text>
<text x="124.9" y="68.1">0.05</text>
<text x="133.2" y="68.1">C</text>
<text x="161.6" y="67.8">24X</text>
<text x="169.3" y="72">0.08</text>
<text x="177.5" y="72">C</text>
<text x="42.3" y="77.5">NOTE 1</text>
<text x="163.3" y="77.6">A1</text>
<text x="80.8" y="83.1">D</text>
<text x="102.2" y="83.1">A</text>
<text x="109.1" y="84.4">B</text>
<text x="109.1" y="113.1">E</text>
<text x="39.6" y="119">(DATUM B)</text>
<text x="39.6" y="122.6">(DATUM A)</text>
<text x="40.1" y="128.7">2X</text>
<text x="47.8" y="132.9">0.05</text>
<text x="56" y="132.9">C</text>
<text x="48" y="141">2X</text>
<text x="163" y="142.8">(A3)</text>
<text x="55.7" y="145.2">0.05</text>
<text x="63.9" y="145.2">C</text>
<text x="144.7" y="148.7">A</text>
<text x="91.7" y="154.9">D2</text>
<text x="147.3" y="154.2">C</text>
<text x="159.1" y="152.4">SEATING</text>
<text x="63.2" y="160.4">2X b2</text>
<text x="159.1" y="156.1">PLANE</text>
<text x="104.7" y="166">6X L2</text>
<text x="109.3" y="171.5">K2 0.20</text>
<text x="115" y="186">24X b</text>
<text x="57.3" y="191.6">E2</text>
<text x="121.8" y="191.2">0.10</text>
<text x="133.8" y="191.2">C</text>
<text x="138.3" y="191.2">A</text>
<text x="142.5" y="191.2">B</text>
<text x="121.8" y="195.8">0.05</text>
<text x="133.8" y="195.8">C</text>
<text x="45" y="215.3">E3</text>
<text x="109.9" y="219.5">e</text>
<text x="46.1" y="224.4">11X L</text>
<text x="77.9" y="226">D3</text>
<text x="45.2" y="231.5">NOTE 1</text>
<text x="52.2" y="237.1">K1 0.20</text>
</g>
<g font-size="2.9">
<text x="114.9" y="251.7">Microchip Technology Drawing C04-1220A Sheet 1 of 2</text>
<text x="26.6" y="261.3">© 2017 Microchip Technology Inc.</text>
</g>
<g font-size="2.5">
<text x="74" y="88.1">N</text>
<text x="64.3" y="100.4">2</text>
<text x="64.3" y="96.3">1</text>
<text x="64.3" y="207.4">2</text>
<text x="64.3" y="212.3">1</text>
<text x="74" y="220.5">N</text>
</g>
<g font-size="2.2">
<text x="58.5" y="95.2">E</text>
<text x="58.7" y="97.3">4</text>
</g>
<text font-size=".6" x="43" y="10">R</text>
</svg>
